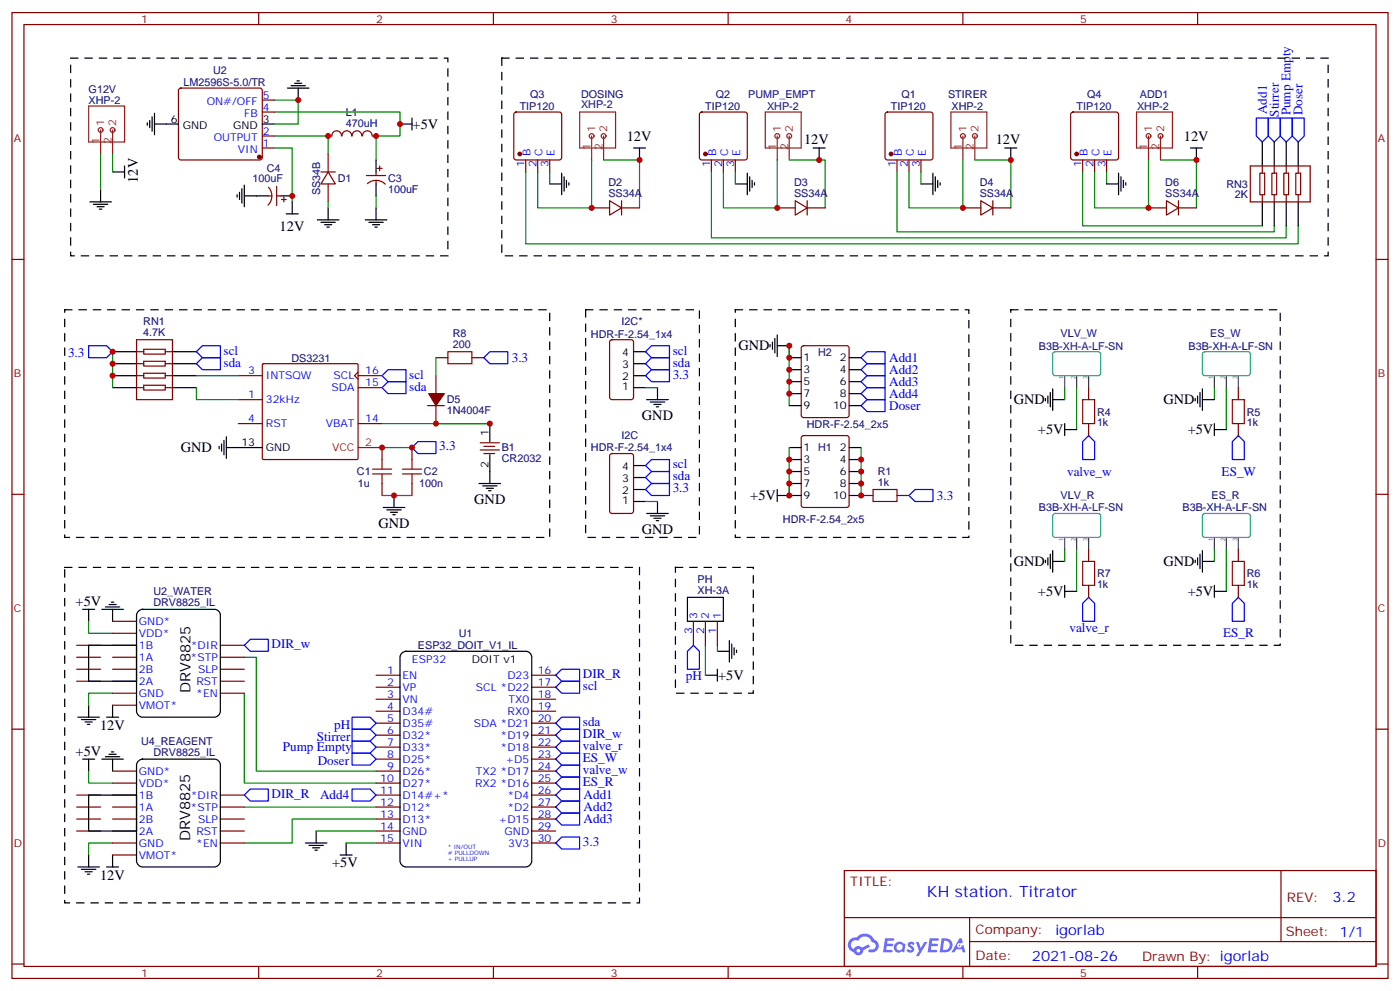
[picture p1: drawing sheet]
<svg xmlns="http://www.w3.org/2000/svg" width="412mm" height="292mm" viewBox="0 0 412 292" stroke-linecap="round" stroke-linejoin="round" font-family="sans-serif">
<g fill="none" stroke="#870000" stroke-width=".35">
<path d="M3.5 3.7h405.4v284.3h-405.4zM7.1 7.2h398.2v277.3h-398.2zM76.2 3.7v3.5M145.3 3.7v3.5M214.5 3.7v3.5M283.6 3.7v3.5M352.8 3.7v3.5M3.5 76.4h3.6M405.3 76.4h3.6M3.5 145.5h3.6M405.3 145.5h3.6M3.5 214.7h3.6"/>
<path d="M405.3 214.7h3.6M248.7 256.3h156.6v28.2h-156.6zM377.3 256.3v20.9M248.7 270.1h156.5M285.6 277.2h119.6M285.6 270.1v14.2M3.5 283.8h3.6M76.2 284.5v3.5M145.3 284.5v3.5M214.5 284.5v3.5M283.6 284.5v3.5M352.8 284.5v3.5"/>
<path d="M405.3 283.8h3.6"/>
</g>
<g fill="#5487ff">
<path d="M267.7 277.5a1.22 1.22 0 0 1 1.7 .2l-.4 .6a.47 .47 0 0 0-.3-.4 .47 .47 0 0 0-.5 .2l.1 .2a1.14 1.14 0 0 1 .8 1.8 1.14 1.14 0 0 1-1.9 0l-.2-.2 .5-.6 .7 .5a.29 .29 0 0 0 .3-.3 .29 .29 0 0 0-.2-.3 1.04 1.04 0 0 1-.6-1.7z"/>
<path d="M260.7 276.2h2.4l.3 .2-.2 .5-1.8 .1-.1 .8h1.5l.3 .4-.3 .4h-1.6l-.2 1.1h1.7l.2 .3-.2 .3-2.6 .1z"/>
<path d="M273.8 276.2h2.4l.3 .2-.1 .5-1.8 .1-.2 .8h1.6l.3 .4-.4 .4-1.6-.1-.1 1.1 1.7 .1 .2 .3-.2 .3-2.6 .1z"/>
<path d="M282.6 276.2h.7l.3 1.3-.6 .3a.69 .69 0 0 0-1 .3 .69 .69 0 0 0 .4 .9 .69 .69 0 0 0 .9-.6l.5-.2 .6 2.2h-.8l-.2-.9h-1.8l-.5 .9h-.8z"/>
<path d="M269.8 277.3h.8l.6 1.8 1.1-1.8h.9l-2.6 4.2h-.8l.9-1.5z"/>
<path d="M277.4 276.2l-.6 4.2h1.3a2.11 2.11 0 0 0 2.5-2.1 2.11 2.11 0 0 0-2.5-2.1zM278.1 277a1.39 1.39 0 0 1 1.7 1.4 1.39 1.39 0 0 1-1.8 1.2h-.3z"/>
<path d="M263.7 277.8a1.54 1.54 0 0 0-.1 2.2 1.54 1.54 0 0 0 2.2 .1l.6 .3 .3-2.3-.2-.3h-.4a1.49 1.49 0 0 0-2.4 0zM264 278.8a.94 .94 0 0 1 1.8 0 .94 .94 0 0 1-1.8 0z"/>
<path d="M250.4 276.6a2.18 2.18 0 0 0 1.1 3.7 1.44 1.44 0 0 0 1.6 .9 1.44 1.44 0 0 0 1.2-1.4l2-1.1-.5-.7-1.9 1a1.47 1.47 0 0 0-2.4 .4 1.39 1.39 0 0 1-.7-1.9 1.39 1.39 0 0 1 2-.5 2.12 2.12 0 0 1 2.2-1.3 2.12 2.12 0 0 1 1.9 1.7 1.14 1.14 0 0 1 1.1 1.4 1.14 1.14 0 0 1-1.7 .7 .43 .43 0 0 0-.5 .4 .43 .43 0 0 0 .4 .5 1.98 1.98 0 0 0 2.5-1.2 1.98 1.98 0 0 0-1.2-2.6 3.1 3.1 0 0 0-5.3-.6l-.9 .1zM252.3 279.9a.55 .55 0 0 1 1.1 0 .55 .55 0 0 1-1.1 0z"/>
<circle cx="282.6" cy="278.3" r=".26"/>
</g>
<g fill="none" stroke="#870000" stroke-width=".35">
<path d="M52.8 26.1l.5-.2h23.3l.5 .2 .2 .5v19.8l-.3 .5-.4 .2h-23.3l-.5-.2-.2-.5v-19.8zM77.3 33h3.5M77.3 29.5h3.5M151.6 33.2l.4-.2h12.7l.5 .2 .3 .5v12.7l-.3 .5-.5 .2h-12.7l-.5-.2-.2-.5v-12.7zM206.3 33.2l.4-.2h12.7l.5 .2 .2 .5v12.7l-.2 .5-.5 .2h-12.7l-.5-.2-.2-.5v-12.7zM260.9 33.2l.5-.2h12.7l.5 .2 .2 .5v12.7l-.2 .5-.5 .2h-12.7l-.5-.2-.2-.5v-12.7zM315.6 33.2l.5-.2h12.7l.5 .2 .2 .5v12.7l-.2 .5-.5 .2h-12.7l-.5-.2-.2-.5v-12.7zM77.3 40h3.5M77.3 43.6h3.5M79 57.7h1.1M79.1 55.1a3.8 3.8 0 0 1-.2 5.3M81.5 54.9v5.6"/>
<path d="M81.5 57.7h1M82.9 58.7h1.4M83.6 58v1.4M94.5 50.6h4.3M96.7 50.6l2.1 3.6h-4.3zM96.7 40h1M96.7 45.3v5.3M96.7 54.2v5.2M97.8 40a1.41 1.41 0 0 1 1.4-1.5 1.41 1.41 0 0 1 1.4 1.5M100.8 40a1.41 1.41 0 0 1 1.4-1.5 1.41 1.41 0 0 1 1.4 1.5M103.7 40a1.41 1.41 0 0 1 1.4-1.5 1.41 1.41 0 0 1 1.4 1.5M106.8 40a1.41 1.41 0 0 1 1.4-1.5 1.41 1.41 0 0 1 1.4 1.5"/>
<path d="M107.9 51.7h5.7M108.2 54.1a3.8 3.8 0 0 1 5.3 .1M109.7 40h1.1M110.8 50.6v1.1M110.8 53.1v1.1M111.1 49.6h1.4M111.8 48.9v1.4M154.9 47.1v3.5M158.4 47.1v3.5M161.9 47.1v3.5M179.6 59.1l3.5 2.1-3.5 2.1zM183.1 59.1v4.2"/>
<path d="M209.5 47.1v3.5M213.1 47.1v3.5M216.6 47.1v3.5M234.2 59.1l3.6 2.1-3.6 2.1zM237.8 59.1v4.2M264.2 47.1v3.5M267.8 47.1v3.5M271.3 47.1v3.5M288.9 59.1l3.6 2.1-3.6 2.1zM292.5 59.1v4.2M318.9 47.1v3.5M322.4 47.1v3.5"/>
<path d="M326 47.1v3.5M343.6 59.1l3.5 2.1-3.5 2.1zM347.1 59.1v4.2M368.3 48.9h17.6v10.5h-17.6zM371.1 51h1.4v6.3h-1.4zM371.8 48.9v2.1M371.8 57.3v2.1M374.6 51h1.5v6.3h-1.5zM375.4 48.9v2.1M375.4 57.3v2.1M378.2 51h1.4v6.3h-1.4zM378.9 48.9v2.1"/>
<path d="M378.9 57.3v2.1M381.7 51h1.4v6.3h-1.4zM382.4 48.9v2.1M382.4 57.3v2.1M174.3 61.2h5.3M183.1 61.2h5.3M229 61.2h5.2M237.8 61.2h5.3M283.6 61.2h5.3M292.5 61.2h5.2M338.3 61.2h5.3M347.1 61.2h5.3"/>
<path d="M40.2 100h10.6v17.7h-10.6zM40.2 110.6h2.1M40.2 114.1h2.1M40.2 103.5h2.1M40.2 107.1h2.1M42.3 102.8h6.4v1.4h-6.4zM42.3 106.4h6.4v1.4h-6.4zM42.3 109.9h6.4v1.4h-6.4zM42.3 113.4h6.4v1.4h-6.4zM48.7 110.6h2.1M48.7 114.1h2.1M48.7 103.5h2.1"/>
<path d="M48.7 107.1h2.1M70.2 117.7h7.1M70.2 110.6h7.1M77.3 107.2l.3-.1h27.7l.2 .3-.1 27.7-.3 .2-27.7-.1-.1-.3zM105.5 109.5l-1.1 1.1 1.1 1.1M105.5 110.6h7M105.5 114.1h7M125.9 119.4h5M128.4 110.6v5.3M128.4 119.4v5.3M128.4 105.3h3.5M139 105.3h3.5"/>
<path d="M179.8 100.2l.5-.2h5.6l.7 .4v16.5l-.4 .7-5.9 .1-.7-.5v-16.5zM236.2 102l.5-.2h12.7l.7 .4v20l-.4 .7h-13l-.6-.4-.1-20zM320.7 114.1v3.6M364.8 114.1v3.6M70.2 124.7h7.1M105.5 124.7h7M112.5 131.8v3.5M121.4 131.8v3.5M141.5 130.4h5.6M141.5 132.5h5.6M142.5 131.4h3.2M142.5 133.5h3.2"/>
<path d="M179.8 133.7l.5-.2h5.6l.7 .5v16.5l-.4 .6-5.9 .1-.7-.5v-16.5zM236.2 128.4l.5-.2h12.7l.7 .5v20l-.4 .6-13 .1-.6-.5-.1-20zM320.7 124.7v3.5M364.8 124.7v3.5M112.5 142.3v3.6M121.4 142.3v3.6M253.6 145.9h3.6M264.2 145.9h3.6M320.7 161.7v3.6M320.7 172.3v3.6M364.8 161.7v3.6M364.8 172.3v3.6"/>
<path d="M22.6 197h7M22.6 193.5h7M22.6 190h7M33.2 197h7M33.2 193.5h7M33.2 190h7M33.2 182.9h7M33.2 186.4h7M64.9 197h7.1M64.9 193.5h7.1M64.9 190h7.1M110.8 198.8h7"/>
<path d="M156.6 198.8h7.1M204.3 182.9v7.1M207.8 182.9v7.1M211.3 182.9v7.1M22.6 200.6h7M33.2 204.1h7M33.2 200.6h7M33.2 207.6h7M64.9 204.1h7.1M64.9 200.6h7.1M110.8 202.3h7M110.8 205.8h7"/>
<path d="M110.8 209.4h7M110.8 212.9h7M110.8 216.4h7M110.8 220h7M156.6 202.3h7.1M156.6 205.8h7.1M156.6 209.4h7.1M156.6 212.9h7.1M156.6 216.4h7.1M156.6 220h7.1M22.6 234.1h7M22.6 237.6h7"/>
<path d="M33.2 227h7M33.2 230.5h7M33.2 234.1h7M33.2 237.6h7M64.9 234.1h7.1M64.9 237.6h7.1M110.8 223.5h7M110.8 227h7M110.8 230.5h7M110.8 234.1h7M110.8 237.6h7M156.6 223.5h7.1"/>
<path d="M156.6 227h7.1M156.6 230.5h7.1M156.6 234.1h7.1M156.6 237.6h7.1M22.6 241.1h7M22.6 244.7h7M33.2 241.1h7M33.2 244.7h7M33.2 248.2h7M33.2 251.7h7M64.9 241.1h7.1M64.9 244.7h7.1"/>
<path d="M64.9 248.2h7.1M110.8 241.1h7M110.8 244.7h7M110.8 248.2h7M156.6 241.1h7.1M156.6 244.7h7.1M156.6 248.2h7.1"/>
</g>
<g fill="none" stroke="#000" stroke-width=".35">
<path d="M43.4 36.2v.7M44.1 35.5v2.1M44.8 34.4v4.2M45.5 36.5h7.1M45.5 33.3v6.4M77.3 36.5h3.5M84.7 25.9h6.3M85.7 25.2h4.3M86.8 24.5h2.1M87.5 23.8h.7M87.8 25.9v3.6M117.8 36.5h3.6"/>
<path d="M121.4 34.7v3.6M26.5 59.4h6.3M29.6 55.9v3.5M33.2 50.6h3.5M36.7 48.9v3.5M69.8 57.3v.7M70.6 56.6v2.1M71.3 55.6v4.2M72 57.7h7M72 54.5v6.4M82.5 57.7h3.6M86.1 59.4v3.6"/>
<path d="M110.8 47.1v3.5M110.8 54.2v3.5M161.9 54.2h3.6M165.5 51v6.3M166.2 52v4.3M166.9 53.1v2.1M167.6 53.8v.7M186.6 43.6h3.5M188.4 43.6v3.5M216.6 54.2h3.5M220.1 51v6.3M220.8 52v4.3"/>
<path d="M221.5 53.1v2.1M222.2 53.8v.7M239.5 43.6h3.6M241.3 43.6v3.5M271.3 54.2h3.5M274.8 51v6.3M275.5 52v4.3M276.2 53.1v2.1M276.9 53.8v.7M296 43.6h3.5M297.7 43.6v3.5M326 54.2h3.5"/>
<path d="M329.5 51v6.3M330.2 52v4.3M330.9 53.1v2.1M331.6 53.8v.7M350.7 43.6h3.5M352.4 43.6v3.5M371.8 41.8v7.1M371.8 59.4v7.1M375.4 41.8v7.1M375.4 59.4v7.1M378.9 41.8v7.1M378.9 59.4v7.1"/>
<path d="M382.4 41.8v7.1M382.4 59.4v7.1M27.5 60.1h4.2M28.6 60.9h2.1M29.3 61.6h.7M84.3 63h3.5M93.5 64.7h6.3M94.5 65.4h4.3M95.6 66.1h2.1M96.3 66.9h.7M96.7 61.2v3.5M107.6 64.7h6.3"/>
<path d="M108.7 65.4h4.2M109.7 66.1h2.1M110.4 66.9h.7M110.8 61.2v3.5M228.2 99.7v4.2M229 98.6v6.4M33.2 103.5h7M33.2 107.1h7M33.2 110.6h7M33.2 114.1h7M50.8 103.5h7.1M50.8 107.1h7.1"/>
<path d="M50.8 110.6h7.1M50.8 114.1h7.1M186.6 103.5h3.5M186.6 107.1h3.5M186.6 110.6h3.5M186.6 114.1h3.5M190.5 117.7h6.3M191.6 118.4h4.2M192.6 119.1h2.1M193.3 119.8h.7M193.7 114.1v3.6M226.8 101.4v.7"/>
<path d="M227.5 100.7v2.1M229 101.8h3.5M232.5 105.3h3.5M232.5 108.8h3.5M232.5 112.4h3.5M232.5 115.9h3.5M232.5 119.4h3.5M250.1 105.3h3.5M250.1 108.8h3.5M250.1 112.4h3.5M250.1 115.9h3.5M250.1 119.4h3.5"/>
<path d="M308 117.3v.7M308.7 116.6v2.1M309.4 115.5v4.3M310.1 117.7h3.5M310.1 114.5v6.3M352.1 117.3v.7M352.8 116.6v2.1M353.5 115.5v4.3M354.2 114.5v6.3M354.2 117.7h3.5M64.6 131.4v.7M65.3 130.7v2.1"/>
<path d="M66 129.6v4.3M66.7 131.8h10.6M66.7 128.6v6.3M144.3 124.7v5.3M144.3 133.9v8.4M186.6 137.1h3.5M232.5 131.8h3.5M232.5 135.3h3.5M232.5 138.8h3.5M250.1 131.8h3.5M250.1 135.3h3.5M250.1 138.8h3.5"/>
<path d="M313.6 126.5h3.5M313.6 124.7v3.5M357.7 126.5h3.5M357.7 124.7v3.5M112.9 149.4h6.3M113.9 150.1h4.3M115 150.8h2.1M115.7 151.5h.7M116.1 145.9v3.5M141.1 142.3h6.4M142.2 143.1h4.2M143.2 143.8h2.1"/>
<path d="M143.9 144.5h.7M186.6 147.6h3.5M186.6 144.1h3.5M186.6 140.6h3.5M190.5 151.2h6.3M191.6 151.9h4.2M192.6 152.6h2.1M193.3 153.3h.7M193.7 147.6v3.6M229 145.9h7M229 144.1v3.5M232.5 142.3h3.5"/>
<path d="M250.1 142.3h3.5M250.1 145.9h3.5M24.3 179.4h3.6M26.1 179.4v3.5M30 179.4h6.3M31 178.7h4.3M32.1 178h2.1M32.8 177.3h.7M33.2 179.4v3.5M40.8 179.9l1.2-.5h21.1a1.76 1.76 0 0 1 1.8 1.8v28.2a1.89 1.89 0 0 1-1.8 1.7h-21.1a1.89 1.89 0 0 1-1.8-1.7v-28.2zM202.5 175.9h10.6v7h-10.6zM308 164.9v.7"/>
<path d="M308.7 164.2v2.1M309.4 163.2v4.2M310.1 165.3h3.5M310.1 162.1v6.4M313.6 172.3v3.6M313.6 174.1h3.5M352.1 164.9v.7M352.8 164.2v2.1M353.5 163.2v4.2M354.2 165.3h3.5M354.2 162.1v6.4M357.7 172.3v3.6"/>
<path d="M357.7 174.1h3.5M26.1 190h14.1v10.6h-14.1zM118.4 192.3l1.2-.6h35.3a1.76 1.76 0 0 1 1.7 1.8v60a1.89 1.89 0 0 1-1.7 1.7h-35.3a1.89 1.89 0 0 1-1.8-1.7v-60zM207.8 198.8h3.5M211.3 191.7h3.5M211.3 197v3.6M214.8 188.6v6.3M215.5 189.6v4.3M216.3 190.7v2.1M217 191.4v.7M22.9 211.1h6.4M24 211.8h4.2"/>
<path d="M25 212.5h2.2M25.8 213.3h.7M26.1 207.6v3.5M31.4 211.1h3.5M33.2 207.6v3.5M24.3 223.5h3.6M26.1 234.1h14.1v10.6h-14.1zM26.1 223.5v3.5M30 223.5h6.3M31 222.8h4.3M32.1 222.1h2.1M32.8 221.4h.7"/>
<path d="M33.2 223.5v3.5M40.8 224l1.2-.5h21.1a1.76 1.76 0 0 1 1.8 1.7v28.3a1.89 1.89 0 0 1-1.8 1.7h-21.1a1.89 1.89 0 0 1-1.8-1.7v-28.3zM22.9 255.2h6.4M24 255.9h4.2M25 256.6h2.2M25.8 257.4h.7M26.1 251.7v3.5M31.4 255.2h3.5M33.2 251.7v3.5M90 248.2h6.3M91 248.9h4.2M92.1 249.6h2.1"/>
<path d="M92.8 250.3h.7M93.1 244.7v3.5M100.2 251.7h3.5M102 248.2v3.5"/>
</g>
<g fill="none" stroke="#008700" stroke-width=".35">
<path d="M80.8 29.5h7v7h-7M80.8 33h37v7h-7v7.1M29.6 45.3v10.6M33.2 45.3v5.3M80.8 40h15.9v5.3M80.8 43.6h5.3v15.8M96.7 59.4v1.8M110.8 57.7v3.5M154.9 50.6v21.2h227.5v-5.3M161.9 50.6v3.6M174.3 47.1v14.1h-15.9v-10.6M177.8 47.1h10.6v14.1"/>
<path d="M209.5 50.6v19.4h169.4v-3.5M216.6 50.6v3.6M229 47.1v14.1h-15.9v-10.6M232.5 47.1h10.6v14.1M264.2 50.6v17.7h111.2v-1.8M271.3 50.6v3.6M283.6 47.1v14.1h-15.8v-10.6M287.2 47.1h10.5v14.1M318.9 50.6v15.9h52.9M326 50.6v3.6M338.3 47.1v14.1h-15.9v-10.6M341.8 47.1h10.6v14.1"/>
<path d="M33.2 103.5v10.6M57.9 114.1v3.6h12.3M57.9 110.6h12.3M128.4 105.3v5.3M190.1 114.1h3.6M232.5 101.8v17.6M313.6 114.1v3.6M317.1 114.1v12.4M357.7 114.1v3.6M361.2 114.1v12.4M112.5 124.7h31.8M112.5 131.8h8.9"/>
<path d="M232.5 131.8v14.1M253.6 131.8v14.1M112.5 145.9h8.9M190.1 147.6h3.6M313.6 161.7v3.6M317.1 161.7v12.4M357.7 161.7v3.6M361.2 161.7v12.4M26.1 182.9v3.5h7.1M72 193.5h3.5v33.5h35.3M207.8 190v8.8M211.3 190v1.7"/>
<path d="M33.2 204.1h-7.1v3.5M72 204.1v26.4h38.8M26.1 227v3.5h7.1M72 237.6h38.8M33.2 248.2h-7.1v3.5M93.1 244.7h17.7M102 248.2h8.8M110.8 241.1h-24.7v7.1h-14.1"/>
</g>
<g fill="#870000" stroke="#870000" stroke-width=".35">
<path d="M126.3 115.9h4.6l-2.5 3.5z"/>
<circle cx="262.5" cy="45.3" r=".53"/>
<circle cx="207.8" cy="45.3" r=".53"/>
<circle cx="153.1" cy="45.3" r=".53"/>
<circle cx="317.1" cy="45.3" r=".53"/>
<circle cx="76.4" cy="46.2" r=".53"/>
</g>
<g fill="none" stroke="#8c2424" stroke-width=".35">
<path d="M26.1 31.2h10.6v10.6h-10.6zM29.6 38.3v7M33.2 38.3v7M170.7 33h10.6v10.6h-10.6zM225.4 33h10.6v10.6h-10.6zM280.1 33h10.6v10.6h-10.6zM334.8 33h10.6v10.6h-10.6zM174.3 40v7.1M177.8 40v7.1M229 40v7.1M232.5 40v7.1M283.6 40v7.1"/>
<path d="M287.2 40v7.1M338.3 40v7.1M341.8 40v7.1"/>
<circle cx="29.6" cy="38.3" r=".71"/>
<circle cx="33.2" cy="38.3" r=".71"/>
<circle cx="174.3" cy="40" r=".71"/>
<circle cx="177.8" cy="40" r=".71"/>
<circle cx="229" cy="40" r=".71"/>
<circle cx="232.5" cy="40" r=".71"/>
<circle cx="283.6" cy="40" r=".71"/>
<circle cx="287.2" cy="40" r=".71"/>
<circle cx="338.3" cy="40" r=".71"/>
<circle cx="341.8" cy="40" r=".71"/>
</g>
<g fill="none" stroke="#00f" stroke-width=".35">
<path d="M370.1 34.7h3.5v5.3l-1.8 1.8-1.7-1.8zM373.6 34.7h3.5v5.3l-1.7 1.8-1.8-1.8zM377.1 34.7h3.5v5.3l-1.7 1.8-1.8-1.8zM380.6 34.7h3.6v5.3l-1.8 1.8-1.8-1.8zM26.1 101.8h5.3l1.8 1.7-1.8 1.8h-5.3zM57.9 103.5l1.7-1.7h5.3v3.5h-5.3zM57.9 107.1l1.7-1.8h5.3v3.5h-5.3zM112.5 110.6l1.8-1.8h5.3v3.6h-5.3zM112.5 114.1l1.8-1.7h5.3v3.5h-5.3zM142.5 105.3l1.8-1.8h5.3v3.6h-5.3zM190.1 107.1l1.8-1.8h5.3v3.5h-5.3zM190.1 103.5l1.8-1.7h5.3v3.5h-5.3z"/>
<path d="M190.1 110.6l1.8-1.8h5.3v3.6h-5.3zM253.6 108.8l1.8-1.7h5.3v3.5h-5.3zM253.6 112.4l1.8-1.8h5.3v3.5h-5.3zM253.6 115.9l1.8-1.8h5.3v3.6h-5.3zM253.6 105.3l1.8-1.8h5.3v3.6h-5.3zM253.6 119.4l1.8-1.7h5.3v3.5h-5.3zM121.4 131.8l1.7-1.8h5.3v3.5h-5.3zM190.1 137.1l1.8-1.8h5.3v3.5h-5.3zM320.7 128.2l1.7 1.8v5.3h-3.5v-5.3zM364.8 128.2l1.7 1.8v5.3h-3.5v-5.3zM190.1 144.1l1.8-1.8h5.3v3.6h-5.3zM190.1 140.6l1.8-1.8h5.3v3.5h-5.3z"/>
<path d="M269.5 144.1h5.3v3.5h-5.3l-1.7-1.7zM320.7 175.9l1.7 1.7v5.3h-3.5v-5.3zM364.8 175.9l1.7 1.7v5.3h-3.5v-5.3zM72 190l1.7-1.8h5.3v3.5h-5.3zM163.7 198.8l1.8-1.8h5.2v3.6h-5.2zM204.3 190l1.7 1.7v5.3h-3.5v-5.3zM103.7 211.1h5.3l1.8 1.8-1.8 1.8h-5.3zM103.7 214.7h5.3l1.8 1.7-1.8 1.8h-5.3zM103.7 218.2h5.3l1.8 1.8-1.8 1.7h-5.3zM163.7 216.4l1.8-1.7h5.2v3.5h-5.2zM163.7 212.9l1.8-1.8h5.2v3.6h-5.2zM163.7 202.3l1.8-1.7h5.2v3.5h-5.2z"/>
<path d="M165.5 218.2h5.2v3.5h-5.2l-1.8-1.7zM72 234.1l1.7-1.8h5.3v3.5h-5.3zM103.7 221.7h5.3l1.8 1.8-1.8 1.7h-5.3zM103.7 232.3h5.3l1.8 1.8-1.8 1.7h-5.3zM163.7 223.5l1.8-1.8h5.2v3.5h-5.2zM163.7 230.5l1.8-1.7h5.2v3.5h-5.2zM163.7 227l1.8-1.8h5.2v3.6h-5.2zM163.7 234.1l1.8-1.8h5.2v3.5h-5.2zM163.7 237.6l1.8-1.8h5.2v3.6h-5.2zM163.7 248.2l1.8-1.8h5.2v3.5h-5.2zM163.7 241.1l1.8-1.7h5.2v3.5h-5.2z"/>
</g>
<path d="M313.6 110.6v3.5M317.1 110.6v3.5M320.7 110.6v3.5M357.7 110.6v3.5M361.2 110.6v3.5M364.8 110.6v3.5M313.6 158.2v3.5M317.1 158.2v3.5M320.7 158.2v3.5M357.7 158.2v3.5M361.2 158.2v3.5M364.8 158.2v3.5" fill="none" stroke="#4a4a4a" stroke-width=".35"/>
<path d="M310.3 103.7l.5-.2 13 .1 .4 .6-.1 6-.6 .4-13-.1-.4-.6v-5.7zM354.4 103.7l.5-.2 13 .1 .4 .6-.1 6-.6 .4-13-.1-.4-.6v-5.7zM310.3 151.4l.5-.2h13l.4 .7-.1 5.9-.6 .4h-13l-.4-.7v-5.6zM354.4 151.4l.5-.2h13l.4 .7-.1 5.9-.6 .4h-13l-.4-.7v-5.6z" fill="none" stroke="#00b5bf" stroke-width=".35"/>
<g fill="none" stroke="#a10000" stroke-width=".35">
<path d="M131.9 103.5h7.1v3.6h-7.1zM318.9 117.7h3.5v7h-3.5zM363 117.7h3.5v7h-3.5zM109.7 139.5h5.7M109.7 138.1h5.7M112.5 135.3v2.8M112.5 139.5v2.8M118.5 139.5h5.7M118.5 138.1h5.7M121.4 135.3v2.8M121.4 139.5v2.8M257.2 144.1h7v3.5h-7z"/>
<path d="M318.9 165.3h3.5v7h-3.5zM363 165.3h3.5v7h-3.5z"/>
</g>
<path d="M105.5 131.8h7" fill="none" stroke="#f00" stroke-width=".35"/>
<path d="M20.8 17.1h111.1v58.2h-111.1zM147.8 17.1h243.4v58.2h-243.4zM19 91.2h142.9v67h-142.9zM172.5 91.2h33.5v67h-33.5zM216.6 91.2h68.8v67h-68.8zM297.7 91.2h79.4v98.8h-79.4zM19 167h169.4v98.8h-169.4zM199 167h22.9v37.1h-22.9z" fill="none" stroke="#000" stroke-width=".35" stroke-dasharray="2.1 2.1"/>
<g fill="#c00">
<circle cx="117.8" cy="36.5" r=".88"/>
<circle cx="33.2" cy="107.1" r=".88"/>
<circle cx="33.2" cy="110.6" r=".88"/>
<circle cx="33.2" cy="103.5" r=".88"/>
<circle cx="112.5" cy="131.8" r=".88"/>
<circle cx="121.4" cy="131.8" r=".88"/>
<circle cx="128.4" cy="124.7" r=".88"/>
<circle cx="241.3" cy="47.1" r=".88"/>
<circle cx="86.1" cy="57.7" r=".88"/>
<circle cx="253.6" cy="135.3" r=".88"/>
<circle cx="253.6" cy="138.8" r=".88"/>
<circle cx="253.6" cy="142.3" r=".88"/>
<circle cx="232.5" cy="135.3" r=".88"/>
<circle cx="232.5" cy="138.8" r=".88"/>
<circle cx="232.5" cy="142.3" r=".88"/>
<circle cx="232.5" cy="145.9" r=".88"/>
<circle cx="144.3" cy="124.7" r=".88"/>
<circle cx="232.5" cy="105.3" r=".88"/>
<circle cx="232.5" cy="108.8" r=".88"/>
<circle cx="232.5" cy="112.4" r=".88"/>
<circle cx="232.5" cy="115.9" r=".88"/>
<circle cx="253.6" cy="145.9" r=".88"/>
<circle cx="297.7" cy="47.1" r=".88"/>
<circle cx="352.4" cy="47.1" r=".88"/>
<circle cx="188.4" cy="47.1" r=".88"/>
<circle cx="116.1" cy="145.9" r=".88"/>
<circle cx="87.8" cy="29.5" r=".88"/>
<circle cx="96.7" cy="40" r=".88"/>
<circle cx="110.8" cy="40" r=".88"/>
<circle cx="232.5" cy="101.8" r=".88"/>
<circle cx="174.3" cy="61.2" r=".88"/>
<circle cx="229" cy="61.2" r=".88"/>
<circle cx="283.6" cy="61.2" r=".88"/>
<circle cx="338.3" cy="61.2" r=".88"/>
</g>
<text font-size="4.6" fill="#00f" x="273" y="264.1">KH station. Titrator</text>
<g font-size="4.2">
<text x="121.6" y="37.9">+5V</text>
<text x="184.6" y="41.4">12V</text>
<text x="348.7" y="41.5">12V</text>
<text x="236.9" y="42.4">12V</text>
<text x="293.3" y="42.4">12V</text>
<text x="40.6" y="53.8" transform="rotate(-90 40.6 53.8)">12V</text>
<text x="82.4" y="67.9">12V</text>
<text x="217.5" y="103.2">GND</text>
<text x="298.6" y="119">GND</text>
<text x="342.7" y="119">GND</text>
<text x="189.1" y="123.7">GND</text>
<text x="305.8" y="127.9">+5V</text>
<text x="349.9" y="127.9">+5V</text>
<text x="53.3" y="133.1">GND</text>
<text x="139.7" y="148.4">GND</text>
<text x="221" y="147.3">+5V</text>
<text x="111.5" y="155.4">GND</text>
<text x="189.1" y="157.2">GND</text>
<text x="298.6" y="166.7">GND</text>
<text x="342.7" y="166.7">GND</text>
<text x="22.3" y="178.3">+5V</text>
<text x="305.8" y="175.5">+5V</text>
<text x="349.9" y="175.5">+5V</text>
<text x="211.5" y="200.2">+5V</text>
<text x="56.1" y="204.1" transform="rotate(-90 56.1 204.1)">DRV8825</text>
<text x="29.5" y="215">12V</text>
<text x="22.3" y="222.4">+5V</text>
<text x="56" y="247.6" transform="rotate(-90 56 247.6)">DRV8825</text>
<text x="97.8" y="255.2">+5V</text>
<text x="29.5" y="259.1">12V</text>
</g>
<g font-size="4.2" fill="#00f">
<text x="392.5" y="265.6">3.2</text>
<text x="310.9" y="275.1">igorlab</text>
<text x="304" y="282.9">2021-08-26</text>
</g>
<g font-size="3.9" fill="#00f">
<text x="373.1" y="33.6" transform="rotate(-90 373.1 33.6)">Add1</text>
<text x="376.7" y="34.4" transform="rotate(-90 376.7 34.4)">Stirrer</text>
<text x="380.1" y="34" transform="rotate(-90 380.1 34)">Pump Empty</text>
<text x="383.7" y="34" transform="rotate(-90 383.7 34)">Doser</text>
<text x="20" y="105.2">3.3</text>
<text x="65.9" y="104.4">scl</text>
<text x="65.9" y="107.9">sda</text>
<text x="150.8" y="106.6">3.3</text>
<text x="198.2" y="104.4">scl</text>
<text x="198.2" y="107.9">sda</text>
<text x="261.9" y="106.6">Add1</text>
<text x="120.5" y="111.4">scl</text>
<text x="198.2" y="111.4">3.3</text>
<text x="261.9" y="110.1">Add2</text>
<text x="261.9" y="113.6">Add3</text>
<text x="120.6" y="115">sda</text>
<text x="261.9" y="117.1">Add4</text>
<text x="261.9" y="120.7">Doser</text>
<text x="129.4" y="132.6">3.3</text>
<text x="198.2" y="137.9">scl</text>
<text x="198.2" y="141.4">sda</text>
<text x="314.3" y="140.1">valve_w</text>
<text x="359.9" y="140.1">ES_W</text>
<text x="198.2" y="145">3.3</text>
<text x="276" y="147.1">3.3</text>
<text x="315" y="185.9">valve_r</text>
<text x="80" y="190.8">DIR_w</text>
<text x="360.3" y="187.7">ES_R</text>
<text x="171.7" y="199.6">DIR_R</text>
<text x="171.7" y="203.2">scl</text>
<text x="202.1" y="200">pH</text>
<text x="98.5" y="214.7">pH</text>
<text x="171.7" y="213.7">sda</text>
<text x="83.3" y="221.2">Pump Empty</text>
<text x="93.3" y="218.2">Stirrer</text>
<text x="171.7" y="217.3">DIR_w</text>
<text x="171.7" y="220.8">valve_r</text>
<text x="93.6" y="225.2">Doser</text>
<text x="171.7" y="224.3">ES_W</text>
<text x="171.7" y="227.9">valve_w</text>
<text x="171.7" y="231.4">ES_R</text>
<text x="80" y="234.9">DIR_R</text>
<text x="94.3" y="235.3">Add4</text>
<text x="171.9" y="235.3">Add1</text>
<text x="171.9" y="238.9">Add2</text>
<text x="171.9" y="242.4">Add3</text>
<text x="171.7" y="249">3.3</text>
</g>
<g font-size="3.9" fill="#800">
<text x="250.5" y="260.9">TITLE:</text>
<text x="379.1" y="265.6">REV:</text>
<text x="287.4" y="275.1">Company:</text>
<text x="378.7" y="275.7">Sheet: 1/1</text>
<text x="287.4" y="282.8">Date:</text>
<text x="336.4" y="282.8">Drawn By: igorlab</text>
</g>
<g font-size="3.2" fill="#800">
<text x="41.6" y="6.7">1</text>
<text x="110.8" y="6.7">2</text>
<text x="179.9" y="6.7">3</text>
<text x="249.1" y="6.7">4</text>
<text x="318.2" y="6.7">5</text>
<text x="4.1" y="41.8">A</text>
<text x="405.9" y="41.8">A</text>
<text x="4.1" y="110.9">B</text>
<text x="405.9" y="110.9">B</text>
<text x="4.1" y="180.1">C</text>
<text x="405.9" y="180.1">C</text>
<text x="4.1" y="249.2">D</text>
<text x="405.9" y="249.2">D</text>
<text x="41.6" y="287.5">1</text>
<text x="110.8" y="287.5">2</text>
<text x="179.9" y="287.5">3</text>
<text x="249.1" y="287.5">4</text>
<text x="318.2" y="287.5">5</text>
</g>
<g font-size="3.2" fill="#000080">
<text x="62.8" y="21.7">U2</text>
<text x="26.1" y="27.5">G12V</text>
<text x="54.1" y="25.3">LM2596S-5.0/TR</text>
<text x="156.2" y="28.7">Q3</text>
<text x="171.2" y="28.8">DOSING</text>
<text x="210.9" y="28.7">Q2</text>
<text x="220.4" y="28.8">PUMP_EMPT</text>
<text x="265.6" y="28.7">Q1</text>
<text x="279.3" y="28.8">STIRER</text>
<text x="320.2" y="28.7">Q4</text>
<text x="335.8" y="28.8">ADD1</text>
<text x="26.1" y="30.7">XHP-2</text>
<text x="101.9" y="34.2">L1</text>
<text x="153.1" y="32.4">TIP120</text>
<text x="171.2" y="31.9">XHP-2</text>
<text x="207.8" y="32.4">TIP120</text>
<text x="226" y="32.4">XHP-2</text>
<text x="262.4" y="32.4">TIP120</text>
<text x="280.3" y="32.5">XHP-2</text>
<text x="317.1" y="32.4">TIP120</text>
<text x="335" y="32.5">XHP-2</text>
<text x="101.9" y="37.5">470uH</text>
<text x="74.4" y="53.5">100uF</text>
<text x="78.6" y="50.6">C4</text>
<text x="99.5" y="53.6">D1</text>
<text x="114.3" y="53.5">C3</text>
<text x="94.3" y="57.5" transform="rotate(-90 94.3 57.5)">SS34B</text>
<text x="114.3" y="56.7">100uF</text>
<text x="179.2" y="58">SS34A</text>
<text x="179.2" y="54.9">D2</text>
<text x="233.9" y="58">SS34A</text>
<text x="233.9" y="54.9">D3</text>
<text x="288.6" y="58">SS34A</text>
<text x="288.6" y="54.9">D4</text>
<text x="343.3" y="58">SS34A</text>
<text x="343.3" y="54.9">D6</text>
<text x="361.2" y="55.2">RN3</text>
<text x="363.7" y="58.4">2K</text>
<text x="42.2" y="95.7">RN1</text>
<text x="183.1" y="95.7">I2C*</text>
<text x="42.2" y="99">4.7K</text>
<text x="133.4" y="99.3">R8</text>
<text x="174.1" y="99.4">HDR-F-2.54_1x4</text>
<text x="312.4" y="99.3">VLV_W</text>
<text x="356.5" y="99.3">ES_W</text>
<text x="85.8" y="106.4">DS3231</text>
<text x="133.4" y="102.5">200</text>
<text x="241" y="104.7">H2</text>
<text x="306" y="102.9">B3B-XH-A-LF-SN</text>
<text x="350.1" y="102.9">B3B-XH-A-LF-SN</text>
<text x="131.6" y="118.8">D5</text>
<text x="131.6" y="122">1N4004F</text>
<text x="237.7" y="125.9">HDR-F-2.54_2x5</text>
<text x="323.1" y="125.5">1k</text>
<text x="323.1" y="122.3">R4</text>
<text x="367.2" y="125.5">1k</text>
<text x="367.2" y="122.3">R5</text>
<text x="183.1" y="129.2">I2C</text>
<text x="147.8" y="136.1">CR2032</text>
<text x="147.8" y="132.9">B1</text>
<text x="174.1" y="132.9">HDR-F-2.54_1x4</text>
<text x="241" y="132.9">H1</text>
<text x="105.1" y="140">C1</text>
<text x="105.4" y="143.5">1u</text>
<text x="123.4" y="143.5">100n</text>
<text x="124.9" y="140">C2</text>
<text x="258.6" y="143.1">1k</text>
<text x="258.6" y="139.8">R1</text>
<text x="312.4" y="146.9">VLV_R</text>
<text x="356.9" y="146.9">ES_R</text>
<text x="230.6" y="154.1">HDR-F-2.54_2x5</text>
<text x="306" y="150.5">B3B-XH-A-LF-SN</text>
<text x="348.4" y="150.5">B3B-XH-A-LF-SN</text>
<text x="205.5" y="171.6">PH</text>
<text x="323.1" y="173.1">1k</text>
<text x="323.1" y="170">R7</text>
<text x="367.2" y="173.1">1k</text>
<text x="367.2" y="170">R6</text>
<text x="45.2" y="178.3">DRV8825_IL</text>
<text x="45.2" y="175.1">U2_WATER</text>
<text x="205.5" y="174.8">XH-3A</text>
<text x="123.1" y="191.2">ESP32_DOIT_V1_IL</text>
<text x="135.1" y="187.5">U1</text>
<text x="41.5" y="219.3">U4_REAGENT</text>
<text x="45.2" y="222.4">DRV8825_IL</text>
</g>
<g font-size="3.2" fill="#00f">
<text x="77.4" y="29.1">5</text>
<text x="60.9" y="30.9">ON#/OFF</text>
<text x="72" y="34.4">FB</text>
<text x="77.4" y="32.6">4</text>
<text x="63" y="41.5">OUTPUT</text>
<text x="77.4" y="39.7">2</text>
<text x="70.1" y="45">VIN</text>
<text x="77.4" y="43.2">1</text>
<text x="156.3" y="45.8" transform="rotate(-90 156.3 45.8)">B</text>
<text x="159.8" y="45.8" transform="rotate(-90 159.8 45.8)">C</text>
<text x="163.3" y="45.8" transform="rotate(-90 163.3 45.8)">E</text>
<text x="211" y="45.8" transform="rotate(-90 211 45.8)">B</text>
<text x="214.5" y="45.8" transform="rotate(-90 214.5 45.8)">C</text>
<text x="218" y="45.8" transform="rotate(-90 218 45.8)">E</text>
<text x="265.6" y="45.8" transform="rotate(-90 265.6 45.8)">B</text>
<text x="269.2" y="45.8" transform="rotate(-90 269.2 45.8)">C</text>
<text x="272.7" y="45.8" transform="rotate(-90 272.7 45.8)">E</text>
<text x="320.3" y="45.8" transform="rotate(-90 320.3 45.8)">B</text>
<text x="323.8" y="45.8" transform="rotate(-90 323.8 45.8)">C</text>
<text x="327.4" y="45.8" transform="rotate(-90 327.4 45.8)">E</text>
<text x="154.5" y="49.3" transform="rotate(-90 154.5 49.3)">1</text>
<text x="158" y="49.3" transform="rotate(-90 158 49.3)">2</text>
<text x="161.6" y="49.3" transform="rotate(-90 161.6 49.3)">3</text>
<text x="209.2" y="49.3" transform="rotate(-90 209.2 49.3)">1</text>
<text x="212.7" y="49.3" transform="rotate(-90 212.7 49.3)">2</text>
<text x="216.3" y="49.3" transform="rotate(-90 216.3 49.3)">3</text>
<text x="263.9" y="49.3" transform="rotate(-90 263.9 49.3)">1</text>
<text x="267.4" y="49.3" transform="rotate(-90 267.4 49.3)">2</text>
<text x="270.9" y="49.3" transform="rotate(-90 270.9 49.3)">3</text>
<text x="318.6" y="49.3" transform="rotate(-90 318.6 49.3)">1</text>
<text x="322.1" y="49.3" transform="rotate(-90 322.1 49.3)">2</text>
<text x="325.6" y="49.3" transform="rotate(-90 325.6 49.3)">3</text>
<text x="73.1" y="110.2">3</text>
<text x="78.3" y="111.7">INTSQW</text>
<text x="98.3" y="111.7">SCL</text>
<text x="107.6" y="113.8">15</text>
<text x="107.6" y="110.2">16</text>
<text x="73.1" y="117.3">1</text>
<text x="78.3" y="118.7">32kHz</text>
<text x="97.6" y="115.2">SDA</text>
<text x="73.1" y="124.4">4</text>
<text x="78.3" y="125.8">RST</text>
<text x="96" y="125.8">VBAT</text>
<text x="107.6" y="124.4">14</text>
<text x="40.9" y="184">GND*</text>
<text x="205.3" y="182.2" transform="rotate(-90 205.3 182.2)">3</text>
<text x="208.8" y="182.2" transform="rotate(-90 208.8 182.2)">2</text>
<text x="212.4" y="182.2" transform="rotate(-90 212.4 182.2)">1</text>
<text x="40.9" y="187.5">VDD*</text>
<text x="40.9" y="191">1B</text>
<text x="56.2" y="191">*DIR</text>
<text x="203.9" y="186.7" transform="rotate(-90 203.9 186.7)">3</text>
<text x="207.4" y="186.7" transform="rotate(-90 207.4 186.7)">2</text>
<text x="211" y="186.7" transform="rotate(-90 211 186.7)">1</text>
<text x="40.9" y="194.6">1A</text>
<text x="56.2" y="194.6">*STP</text>
<text x="121.4" y="195.1">ESP32</text>
<text x="40.9" y="198.1">2B</text>
<text x="40.9" y="201.6">2A</text>
<text x="57.9" y="201.6">RST</text>
<text x="58.4" y="198.1">SLP</text>
<text x="114" y="198.4">1</text>
<text x="114" y="202">2</text>
<text x="118.5" y="199.8">EN</text>
<text x="118.5" y="203.4">VP</text>
<text x="140.2" y="203.4">SCL *D22</text>
<text x="149.5" y="199.8">D23</text>
<text x="158.4" y="198.4">16</text>
<text x="158.4" y="202">17</text>
<text x="40.9" y="205.1">GND</text>
<text x="40.9" y="208.7">VMOT*</text>
<text x="57.8" y="205.1">*EN</text>
<text x="114" y="205.5">3</text>
<text x="114" y="209">4</text>
<text x="118.5" y="206.9">VN</text>
<text x="149.8" y="206.9">TX0</text>
<text x="158.4" y="205.5">18</text>
<text x="158.4" y="209">19</text>
<text x="114" y="212.5">5</text>
<text x="118.5" y="210.4">D34#</text>
<text x="118.5" y="214">D35#</text>
<text x="139.5" y="214">SDA *D21</text>
<text x="149.5" y="210.4">RX0</text>
<text x="158.4" y="212.5">20</text>
<text x="114" y="216.1">6</text>
<text x="114" y="219.6">7</text>
<text x="118.5" y="217.5">D32*</text>
<text x="118.5" y="221">D33*</text>
<text x="147.4" y="217.5">*D19</text>
<text x="147.4" y="221">*D18</text>
<text x="158.4" y="216.1">21</text>
<text x="158.4" y="219.6">22</text>
<text x="114" y="223.1">8</text>
<text x="114" y="226.7">9</text>
<text x="118.5" y="224.5">D25*</text>
<text x="148.9" y="224.5">+D5</text>
<text x="158.4" y="223.1">23</text>
<text x="158.4" y="226.7">24</text>
<text x="40.9" y="228.1">GND*</text>
<text x="40.9" y="231.6">VDD*</text>
<text x="112" y="230.2">10</text>
<text x="112" y="233.7">11</text>
<text x="118.5" y="228.1">D26*</text>
<text x="118.5" y="231.6">D27*</text>
<text x="139.9" y="231.6">RX2 *D16</text>
<text x="140.2" y="228.1">TX2 *D17</text>
<text x="158.4" y="230.2">25</text>
<text x="158.4" y="233.7">26</text>
<text x="40.9" y="235.1">1B</text>
<text x="40.9" y="238.7">1A</text>
<text x="56.2" y="238.7">*STP</text>
<text x="56.2" y="235.1">*DIR</text>
<text x="112" y="237.2">12</text>
<text x="118.5" y="235.1">D14#+*</text>
<text x="118.5" y="238.7">D12*</text>
<text x="149.5" y="235.1">*D4</text>
<text x="149.5" y="238.7">*D2</text>
<text x="158.4" y="237.2">27</text>
<text x="40.9" y="242.2">2B</text>
<text x="40.9" y="245.7">2A</text>
<text x="57.9" y="245.7">RST</text>
<text x="58.4" y="242.2">SLP</text>
<text x="112" y="240.8">13</text>
<text x="112" y="244.3">14</text>
<text x="118.5" y="242.2">D13*</text>
<text x="118.5" y="245.7">GND</text>
<text x="146.9" y="242.2">+D15</text>
<text x="148.6" y="245.7">GND</text>
<text x="158.4" y="240.8">28</text>
<text x="158.4" y="244.3">29</text>
<text x="40.9" y="249.2">GND</text>
<text x="57.8" y="249.2">*EN</text>
<text x="112" y="247.8">15</text>
<text x="118.5" y="249.2">VIN</text>
<text x="149.7" y="249.2">3V3</text>
<text x="158.4" y="247.8">30</text>
<text x="40.9" y="252.8">VMOT*</text>
</g>
<g font-size="3.2" fill="#8d2323">
<text x="30.7" y="37.2" transform="rotate(-90 30.7 37.2)">1</text>
<text x="34.2" y="37.2" transform="rotate(-90 34.2 37.2)">2</text>
<text x="175.3" y="39" transform="rotate(-90 175.3 39)">1</text>
<text x="178.9" y="39" transform="rotate(-90 178.9 39)">2</text>
<text x="230" y="39" transform="rotate(-90 230 39)">1</text>
<text x="233.5" y="39" transform="rotate(-90 233.5 39)">2</text>
<text x="284.7" y="39" transform="rotate(-90 284.7 39)">1</text>
<text x="288.2" y="39" transform="rotate(-90 288.2 39)">2</text>
<text x="339.4" y="39" transform="rotate(-90 339.4 39)">1</text>
<text x="342.9" y="39" transform="rotate(-90 342.9 39)">2</text>
<text x="29.3" y="42.4" transform="rotate(-90 29.3 42.4)">1</text>
<text x="32.8" y="42.4" transform="rotate(-90 32.8 42.4)">2</text>
<text x="173.9" y="44.2" transform="rotate(-90 173.9 44.2)">1</text>
<text x="177.4" y="44.2" transform="rotate(-90 177.4 44.2)">2</text>
<text x="228.6" y="44.2" transform="rotate(-90 228.6 44.2)">1</text>
<text x="232.1" y="44.2" transform="rotate(-90 232.1 44.2)">2</text>
<text x="283.3" y="44.2" transform="rotate(-90 283.3 44.2)">1</text>
<text x="286.8" y="44.2" transform="rotate(-90 286.8 44.2)">2</text>
<text x="338" y="44.2" transform="rotate(-90 338 44.2)">1</text>
<text x="341.5" y="44.2" transform="rotate(-90 341.5 44.2)">2</text>
</g>
<g font-size="3.2">
<text x="50.4" y="36.2">6</text>
<text x="53.9" y="37.9">GND</text>
<text x="68.7" y="37.9">GND</text>
<text x="77.4" y="36.2">3</text>
<text x="183.3" y="105">4</text>
<text x="236.7" y="106.4">1</text>
<text x="247.4" y="106.4">2</text>
<text x="183.3" y="112">2</text>
<text x="183.3" y="108.5">3</text>
<text x="236.7" y="109.9">3</text>
<text x="236.7" y="113.4">5</text>
<text x="247.4" y="109.9">4</text>
<text x="247.4" y="113.4">6</text>
<text x="183.3" y="114.8">1</text>
<text x="236.7" y="116.9">7</text>
<text x="247.4" y="116.9">8</text>
<text x="236.7" y="120.5">9</text>
<text x="245.4" y="120.5">10</text>
<text x="71.1" y="131.4">13</text>
<text x="143.9" y="128.2" transform="rotate(-90 143.9 128.2)">1</text>
<text x="78.3" y="132.8">GND</text>
<text x="143.9" y="137.7" transform="rotate(-90 143.9 137.7)">2</text>
<text x="236.7" y="132.8">1</text>
<text x="236.7" y="136.3">3</text>
<text x="247.4" y="132.8">2</text>
<text x="247.4" y="136.3">4</text>
<text x="183.3" y="142">3</text>
<text x="183.3" y="138.5">4</text>
<text x="236.7" y="139.9">5</text>
<text x="236.7" y="143.4">7</text>
<text x="247.4" y="139.9">6</text>
<text x="247.4" y="143.4">8</text>
<text x="183.3" y="148.3">1</text>
<text x="183.3" y="145.5">2</text>
<text x="236.7" y="146.9">9</text>
<text x="245.4" y="146.9">10</text>
<text x="139" y="195.1">DOIT v1</text>
</g>
<g font-size="3.2" fill="#f00">
<text x="107.6" y="131.4">2</text>
<text x="97.8" y="132.8">VCC</text>
</g>
<g font-size="1.8" fill="#4b4b4b">
<text x="313.3" y="111.6" transform="rotate(-90 313.3 111.6)">1</text>
<text x="316.8" y="111.6" transform="rotate(-90 316.8 111.6)">2</text>
<text x="320.3" y="111.6" transform="rotate(-90 320.3 111.6)">3</text>
<text x="357.4" y="111.6" transform="rotate(-90 357.4 111.6)">1</text>
<text x="360.9" y="111.6" transform="rotate(-90 360.9 111.6)">2</text>
<text x="364.4" y="111.6" transform="rotate(-90 364.4 111.6)">3</text>
<text x="313.3" y="159.2" transform="rotate(-90 313.3 159.2)">1</text>
<text x="316.8" y="159.2" transform="rotate(-90 316.8 159.2)">2</text>
<text x="320.3" y="159.2" transform="rotate(-90 320.3 159.2)">3</text>
<text x="357.4" y="159.2" transform="rotate(-90 357.4 159.2)">1</text>
<text x="360.9" y="159.2" transform="rotate(-90 360.9 159.2)">2</text>
<text x="364.4" y="159.2" transform="rotate(-90 364.4 159.2)">3</text>
</g>
<g font-size="1.8" fill="#00f">
<text x="131.9" y="250">* IN/OUT</text>
<text x="131.9" y="251.8"># PULLDOWN</text>
<text x="131.9" y="253.6">+ PULLUP</text>
</g>
</svg>
